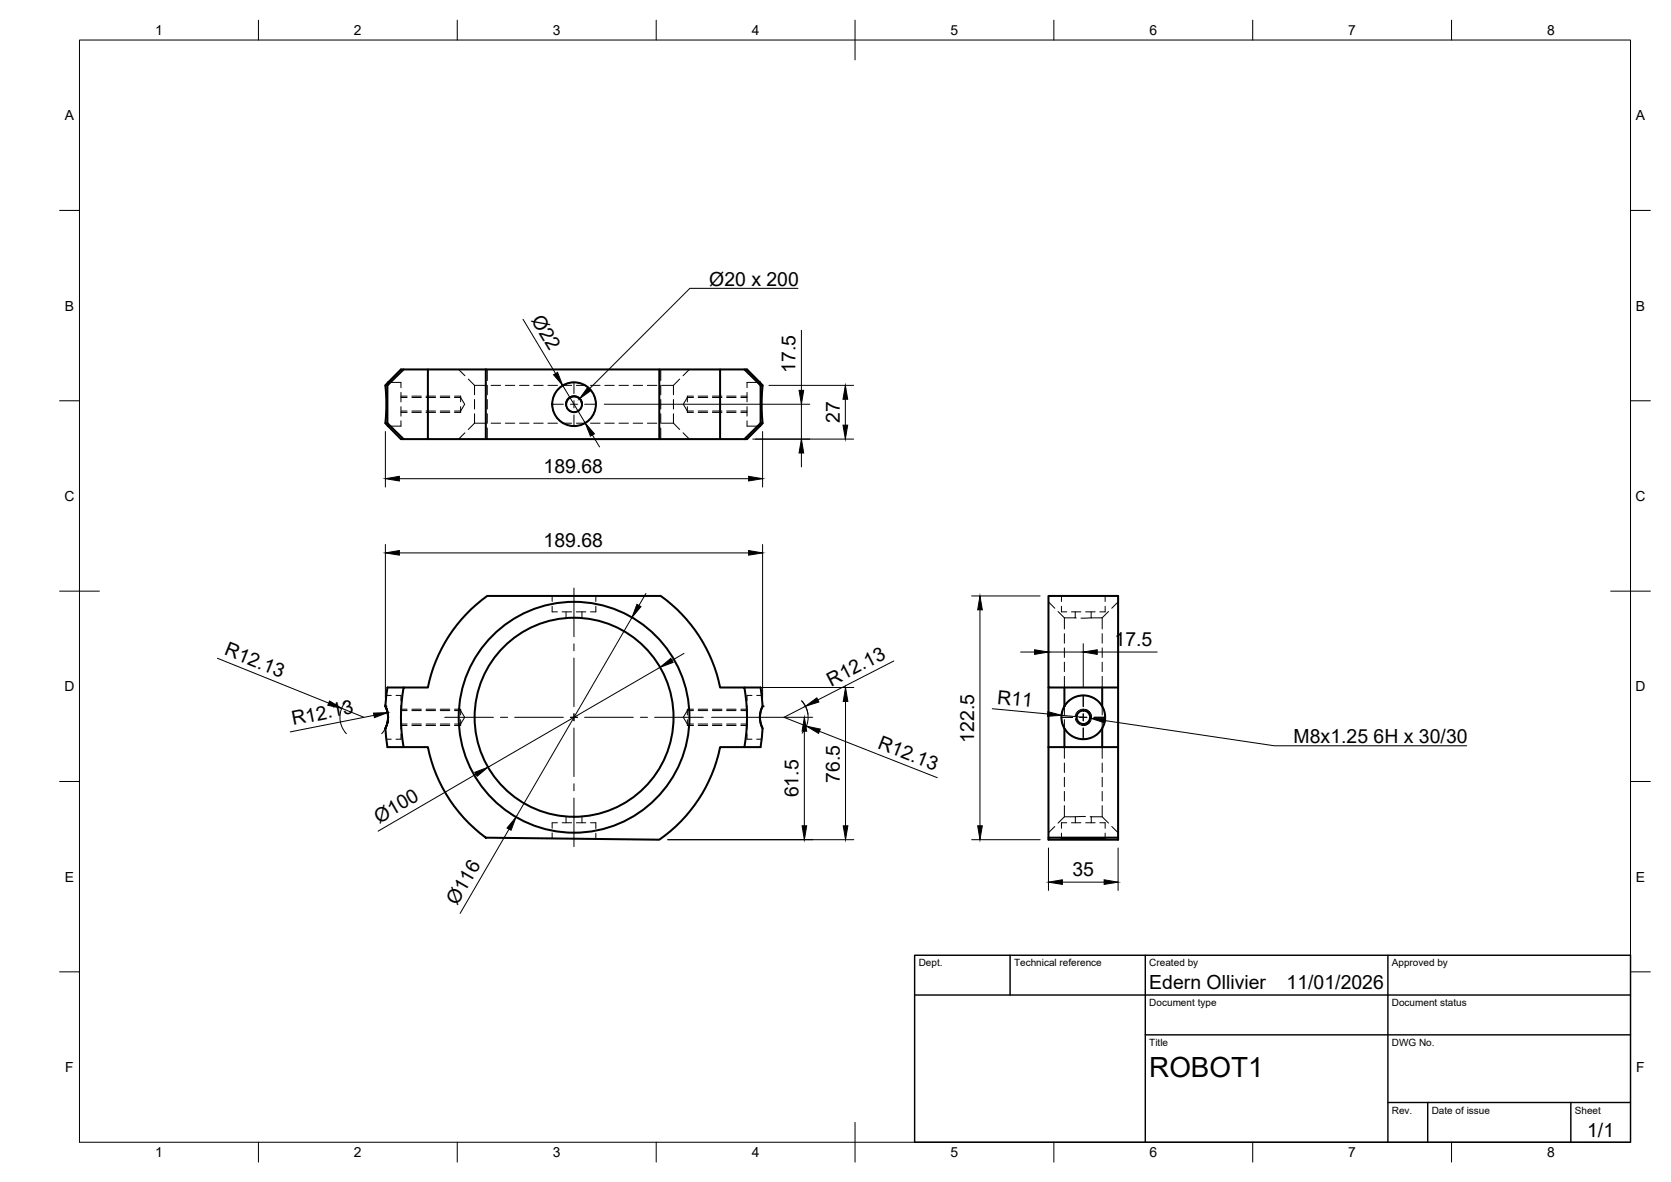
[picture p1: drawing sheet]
<svg xmlns="http://www.w3.org/2000/svg" width="420mm" height="297mm" viewBox="0 0 420 297" stroke-linecap="round" stroke-linejoin="round" font-family="sans-serif">
<!-- layer: Hidden -->
<g fill="none" stroke="#000" stroke-width=".25">
<path d="M97.6 96.1h3.2v1.3M100.8 98.6v2.4M100.8 99.9h1.6M103.6 99.9h2.3M107.1 99.9h2.4M110.7 99.9h2.4M114.3 99.9h1.5l1 1.7-1 1.7h-1.5M115.3 92.8l1.6 1.6M115.8 99.6v1.4M117.8 95.3l1.5 1.5M119.3 96.8h3M119.3 96.8v2.4"/>
<path d="M122.5 92.8v2.8M122.5 96.8v2.4M123.5 96.8h2.4M127.1 96.8h2.3M130.6 96.8h2.4M134.2 96.8h2.4M137.8 96.8h2.4M139.9 98.4l-.6 .9-.3 1.2M141.4 96.8h2.3M142.6 96.4l-1 .4-.9 .7M143.7 96.1h1.1l1.2 .3M144.9 96.8h2.4"/>
<path d="M147.1 96.8l.8 .6 .9 1M148.5 96.8h2.4M149.3 99.4l.4 .9 .1 1.3M152.1 96.8h2.4M155.6 96.8h2.4M159.2 96.8h2.4M162.8 96.8h2.4M166.1 92.8v2.8M166.1 96.8v2.4M166.3 96.8h3M169.3 96.8v2.4M170.9 95.3l-1.6 1.5"/>
<path d="M172.8 99.6v1.4M173.3 92.8l-1.6 1.6M174.4 99.9h-1.6l-1 1.7 1 1.7h1.6M175.6 99.9h2.3M179.1 99.9h2.4M182.7 99.9h2.4M186.3 99.9h1.5M187.8 98.6v2.4M191.1 96.1h-3.3v1.3M100.8 105.8v1.3h-3.2M100.8 102.2v2.4M100.8 103.3h1.6"/>
<path d="M103.6 103.3h2.3M107.1 103.3h2.4M110.7 103.3h2.4M115.8 102.2v1.4M116.9 108.8l-1.6 1.5M119.3 106.3h3M119.3 100.4v2.4M119.3 104v2.3M119.3 106.3l-1.5 1.6M122.5 100.4v2.4M122.5 104v2.4M122.5 107.6v2.7"/>
<path d="M123.5 106.3h2.4M127.1 106.3h2.3M130.6 106.3h2.4M134.2 106.3h2.4M137.8 106.3h2.4M138.8 101.6l.5 2.3M139.9 104.8l1.7 1.6M141.4 106.3h2.3M142.3 101.6l.4 1.2 1 .7M142.6 106.8l2.3 .3M144.9 106.3h2.4M146.3 101.6l-.3 1.2-1.1 .7"/>
<path d="M148 105.7l-2 1.1M148.5 106.3h2.4M149.7 102.7l-.2 .9-.7 1.2M152.1 106.3h2.4M155.6 106.3h2.4M159.2 106.3h2.4M162.8 106.3h2.4M166.1 100.4v2.4M166.1 104v2.4M166.1 107.6v2.7M166.3 106.3h3M169.3 100.4v2.4"/>
<path d="M169.3 104v2.3M169.3 106.3l1.6 1.6M171.7 108.8l1.6 1.5M172.8 102.2v1.4M175.6 103.3h2.3M179.1 103.3h2.4M182.7 103.3h2.4M186.3 103.3h1.5M187.8 105.8v1.3h3.3M187.8 102.2v2.4M138.8 152.4v1.4h1.4M138.8 149.8v1.4"/>
<path d="M141.4 153.8h2.3M142.3 153.8v1.5M144.9 153.8h2.4M146.3 153.8v1.5M149.8 152.4v1.4h-1.3M149.8 149.8v1.4M263.6 151.3l1.6 1.6M266 153.7l1.6 1.6M266.9 152.4v1.4h1.3M266.9 149.8v1.4M267.6 155.3v2.8M267.6 159.2v2.4"/>
<path d="M269.4 153.8h2.4M270.4 155.3h.2M270.4 153.8v1.5h-2.8M273 153.8h2.4M274.4 155.3h-2.6M274.4 153.8v1.5M274.4 155.3h2.7M277.1 159.2v2.4M277.1 155.3v2.8M277.9 152.4v1.4h-1.4M277.9 149.8v1.4M278.7 153.7l-1.6 1.6"/>
<path d="M281.1 151.3l-1.6 1.6M97.1 174.8h1.3M99.6 174.8h1.2v1.3M100.8 177.3v2.4M100.8 178.6h1.6M103.6 178.6h2.3M107.1 178.6h2.4M110.7 178.6h2.4M114.3 178.6h1.5l1 1.7-1 1.7h-1.5M115.8 178.2v1.5M172.8 178.2v1.5M174.4 178.6h-1.6l-1 1.7 1 1.7h1.6"/>
<path d="M175.6 178.6h2.3M179.1 178.6h2.4M182.7 178.6h2.4M186.3 178.6h1.5M187.8 177.3v2.4M189.1 174.8h-1.3v1.3M190.3 174.8h1.2M267.1 178.6l-.2 2.3M267.6 162.8v2.4M267.6 166.4v2.4M267.6 170v2.8M267.6 177.5v2.2"/>
<path d="M269.2 175.8l-.8 .6-.8 1.1M270.9 179.4a1.71 1.71 0 0 0 .4 2.2M271.8 178.7a1.68 1.68 0 0 1 2.1 .7M272.4 174.8l-2.3 .4M273.5 174.9l2.1 .9M276.5 176.6l.7 .9 .4 1.1M277.1 177.5v2.2M277.1 170v2.8M277.1 166.4v2.4M277.1 162.8v2.4M277.8 179.7l.1 1.1-.3 1.2M97.1 185.8h1.3"/>
<path d="M100.8 184.4v1.4h-1.2M100.8 180.9v2.3M100.8 182h1.6M103.6 182h2.3M107.1 182h2.4M110.7 182h2.4M115.8 180.9v1.4M172.8 180.9v1.4M175.6 182h2.3M179.1 182h2.4M182.7 182h2.4M186.3 182h1.5"/>
<path d="M187.8 184.4v1.4h1.3M187.8 180.9v2.3M190.3 185.8h1.2M267.2 182l1.1 1.9M267.6 180.9v2.1M267.6 187.8v2.8M267.6 191.8v2.3M267.6 195.3v2.4M267.6 198.9v2.4M269.2 184.7l2.1 .9M274 180.6a1.66 1.66 0 0 1-1.6 1.4M274.6 185.3l-2.2 .5"/>
<path d="M277.1 198.9v2.4M277.1 195.3v2.4M277.1 191.8v2.3M277.1 187.8v2.8M277.1 180.9v2.1M277.1 183l-.5 .8-1 .9M138.8 209.3v1.4M140.2 206.8h-1.4v1.3M141.4 206.8h2.3M142.3 205.2v1.6M144.9 206.8h2.4M146.3 205.2v1.6"/>
<path d="M148.5 206.8h1.3v1.4M149.8 209.4v1.4M265.2 207.7l-1.6 1.6M266.9 209.4v1.4M267.6 202.5v2.8M267.6 205.3h2.8M267.6 205.3l-1.6 1.5M268.2 206.8h-1.3v1.4M269.4 206.8h2.4M270.4 205.3v1.5M272.9 205.2l-2.5 .1M273 206.8h2.4"/>
<path d="M274.1 205.2l.3 .1M274.4 205.3v1.5M274.4 205.3h2.7M276.5 206.8h1.4v1.4M277.1 202.5v2.8M277.1 205.3l1.6 1.5M277.9 209.4v1.4M279.5 207.7l1.6 1.6"/>
</g>
<!-- layer: Visible -->
<g fill="none" stroke="#000" stroke-width=".51">
<path d="M96.9 96.8h.5M101.5 92.8l-4.1 4v9.5l4.1 4h6.1M107.6 92.8v17.5h14.6M122.2 92.8h65.6l3.9 4M122.2 92.8h-21.4l-3.5 3.5a1.19 1.19 0 0 0-.3 1.5l.1 2.6-.1 4.7a1.48 1.48 0 0 0 .3 1.7l3.5 3.5h.7M122.2 92.8v17.5h43.6M165.8 92.8v17.5h15.3v-17.5M187.2 92.8l4 4v9.5l-4 4h-6.1M191.2 96.8h.5l-.2 3.6 .2 5.9M96.9 106.3h.5M142.3 101.6l.5-1.3 .6-.4 .8-.3 .9 .2 .6 .3 .5 .7 .1 .8M191.2 106.3h.5l-3.9 4h-.6"/>
<path d="M118.4 153.1l4.1-3.3h43.6a37.4 37.4 0 0 1 15 23h6.1a43.1 43.1 0 0 1 0 15h-6.1a37.4 37.4 0 0 1-15.3 23.2l-43.6-.5a37.3 37.3 0 0 1-14.6-22.7h-6.1a43.1 43.1 0 0 1 0-15h6.1a37.7 37.7 0 0 1 10.8-19.7zM96.9 177.5l.4 .9 .3 1.7-.1 1.3-.6 1.6 .4-.9 .3-1.6-.1-1.3zM101.5 172.8h-4.1l-.5 4.7M187.2 172.8h4l.5 4.7-.3 .9-.3 1.7 .1 1.3 .5 1.6-.5 4.8h-4M191.7 177.5l-.3 .9-.3 1.7 .1 1.3 .5 1.6M263.6 172.8v15M267.6 172.8v4.7M277.1 172.8v4.7M281.1 172.8h-17.5v-23h17.5v60.7M96.9 183l.5 4.8h4.1M263.6 187.8v22.7M263.6 187.8h17.5"/>
<path d="M267.6 183v4.8M277.1 183v4.8M263.6 210.5h17.5v.5h-17.5zM266.9 210.8h11z"/>
<circle cx="144.3" cy="101.6" r="2"/>
<circle cx="144.3" cy="101.6" r="5.5"/>
<circle cx="144.3" cy="180.3" r="29"/>
<circle cx="144.3" cy="180.2" r="25"/>
<circle cx="272.4" cy="180.3" r="5.5"/>
<circle cx="272.4" cy="180.3" r="1.7"/>
</g>
<g fill="#000">
<circle cx="96.9" cy="177.5" r=".25"/>
<circle cx="191.7" cy="177.5" r=".25"/>
</g>
<!-- layer: Hidden Narrow -->
<g fill="none" stroke="#000" stroke-width=".25">
<path d="M100.8 99.6h1.6M103.6 99.6h2.3M107.1 99.6h2.4M110.7 99.6h2.4M114.3 99.6h1.5M172.8 99.6h1.6M175.6 99.6h2.3M179.1 99.6h2.4M182.7 99.6h2.4M186.3 99.6h1.5M100.8 103.6h1.6M103.6 103.6h2.3"/>
<path d="M107.1 103.6h2.4M110.7 103.6h2.4M114.3 103.6h1.5M172.8 103.6h1.6M175.6 103.6h2.3M179.1 103.6h2.4M182.7 103.6h2.4M186.3 103.6h1.5M100.8 178.2h1.6M103.6 178.2h2.3M107.1 178.2h2.4M110.7 178.2h2.4"/>
<path d="M114.3 178.2h1.5M172.8 178.2h1.6M175.6 178.2h2.3M179.1 178.2h2.4M182.7 178.2h2.4M186.3 178.2h1.5M271.9 178.3l-1 .5-.5 1.1M273.1 178.4l1 .7 .3 1.1M100.8 182.3h1.6M103.6 182.3h2.3M107.1 182.3h2.4M110.7 182.3h2.4"/>
<path d="M114.3 182.3h1.5M172.8 182.3h1.6M175.6 182.3h2.3M179.1 182.3h2.4M182.7 182.3h2.4M186.3 182.3h1.5M274.1 181.3l-.9 .8-1.2 .2"/>
</g>
<!-- layer: Visible Narrow -->
<path d="M272 178.2a2.04 2.04 0 0 1 2.4 1.7 2.04 2.04 0 0 1-1.6 2.4 2.04 2.04 0 0 1-2.4-1.7" fill="none" stroke="#000" stroke-width=".25"/>
<!-- layer: BORDER -->
<g fill="none" stroke="#000" stroke-width=".25">
<path d="M20 10.1h390v276.9h-390zM65 5.1v5M115 5.1v5M165 5.1v5M215 5.1v10M265 5.1v5M315 5.1v5M365 5.1v5M15 52.9h5M410 52.9h5M15 100.7h5M410 100.7h5"/>
<path d="M15 148.6h10M405 148.6h10M15 196.4h5M410 196.4h5M15 244.2h5M410 244.2h5M65 287v5M115 287v5M165 287v5M215 282.1v9.9M265 287v5M315 287v5"/>
<path d="M365 287v5"/>
</g>
<!-- layer: TITLEBLOCK -->
<path d="M230 240.1h180v46.9h-180zM230 250h180M254 240.1v9.9M288 240.1v46.9M349 240.1v46.9M288 260.1h122M349 277.1h61M359 277.1v9.9M395 277.1v9.9" fill="none" stroke="#000" stroke-width=".36"/>
<!-- layer: Smart Centers -->
<g fill="none" stroke="#000" stroke-width=".25">
<path d="M144.3 96.1v2.8M138.8 101.6h2.8M143.4 101.6h1.8M144.3 100.7v1.8M144.3 104.3v2.8M147 101.6h2.8M144.3 147.8v12.2M144.3 161.8v1.8M144.3 165.4v12.2M144.3 179.4v1.8M272.4 174.7v2.9M272.4 179.4v1.8"/>
<path d="M111.8 180.3h12.3M125.8 180.3h1.8M129.4 180.3h12.2M143.4 180.3h1.8M144.3 183v12.2M144.3 197v1.7M147 180.3h12.2M161 180.3h1.8M164.6 180.3h12.2M266.8 180.3h2.9M271.5 180.3h1.8M272.4 183v2.8"/>
<path d="M275.1 180.3h2.8M144.3 200.5v12.3"/>
</g>
<!-- layer: FD_Dimensions -->
<g fill="none" stroke="#000" stroke-width=".25">
<path d="M131.5 80.2l8.2 13.7M141.5 96.9l5.7 9.4M193.3 96.8h21.4M201.5 83v15.1M96.9 108.4v14M148.9 109.3l1.8 3M151.9 101.6h51.7M189.3 110.3h25.4M191.7 108.4v14M201.5 101.6v8.7M201.5 113.8v3.5M212.6 100.3v6.5"/>
<path d="M96.9 136.8v38.6M100.4 120.3h87.8M100.4 138.9h87.8M191.7 136.8v38.6M158.9 155.2l-29.1 50.1M162.4 149.1l-1.7 3.1M244.3 149.8h17.2M246.4 153.3v54.2M54.7 165.4l27.9 11.3M85.9 178l5.6 2.3M87 176.2a6.1 6.1 0 0 0 .1 8.2M94 179.8l-21 4.1"/>
<path d="M96.7 177.1a6.1 6.1 0 0 1-.7 7.3M165.9 167.7l-43.2 25.1M172 164.2l-3 1.8M189.3 172.8h25.4M202.5 177.5l-5.4 2.8 5.7 2.2M203.2 179.5l-.6-1.8-1-1.6a6.1 6.1 0 0 1 .1 8.2M212.6 176.3v31.2M224.7 166.1l-19.1 9.8M249.5 178.1l13.9 1.3M256.6 163.9h3.5M263.6 161.8v8.9M263.6 163.9h8.8"/>
<path d="M266.9 179.8l5.5 .5M267.5 177.7a5.5 5.5 0 0 0 .5 5.9M272.4 161.8v10.8M275.9 163.9h15.1M119.7 194.6l-24.6 14.3M178.9 180.3h25.4M202.2 183.8v23.7M206 183.8l29.7 11.6M128 208.4l-12.3 21.1M167.9 211h46.8M244.3 211h17.2M263.6 213.1v10.7"/>
<path d="M281.1 213.1v10.7M267.1 221.7h10.5"/>
</g>
<g fill="#000" stroke="#000" stroke-width=".25">
<path d="M139.2 94.2l1-.6 1.3 3.3zM200.9 98.1h1.2l-.6 3.5zM96.9 120.3l3.5-.6v1.2zM147.2 106.3l2.3 2.7-1 .6zM188.2 119.7l3.5 .6-3.5 .6zM201.5 110.3l.6 3.5h-1.2zM212 106.8h1.1l-.5 3.5zM212.6 96.8l.5 3.5h-1.1zM96.9 138.9l3.5-.5v1.1zM188.2 138.4l3.5 .5-3.5 .6zM160.1 151.9l1.1 .5-2.3 2.8zM246.4 149.8l.6 3.5h-1.2z"/>
<path d="M82.9 176.2l3 1.8-3.5-.8zM93.9 179.2l3.6-.1-3.4 1.2zM165.9 167.7l2.8-2.3 .6 1.1zM202.5 177.5l2.9-2.1 .5 1zM212.6 172.8l.6 3.5h-1.2zM260.1 163.3l3.5 .6-3.5 .6zM263.5 178.8l3.4 1-3.5 .2zM272.4 163.9l3.5-.6v1.2zM119.4 194.1l3.3-1.3-2.7 2.3zM202.2 180.3l.6 3.5h-1.1zM202.8 182.5l3.4 .7-.4 1.1zM129.8 205.3l-1.3 3.3-1-.5z"/>
<path d="M201.7 207.5h1.1l-.6 3.5zM212 207.5h1.2l-.6 3.5zM245.8 207.5h1.2l-.6 3.5zM263.6 221.7l3.5-.6v1.2zM277.6 221.1l3.5 .6-3.5 .6z"/>
</g>
<!-- layer: Hole Notes -->
<path d="M147.8 97.3l.8 .8-2.9 2.1zM274.4 180.6l3.5-.1-.1 1.2z" fill="#000" stroke="#000" stroke-width=".25"/>
<path d="M200.6 72.5h-27.1l-25.3 25.2M277.9 181.1l42.5 6.3h48.4" fill="none" stroke="#000" stroke-width=".25"/>
<text font-size="7" x="289" y="270.6">ROBOT1</text>
<g font-size="4.9">
<text x="178.3" y="71.8">Ø20 x 200</text>
<text x="133.4" y="80.5" transform="rotate(59 133.4 80.5)">Ø22</text>
<text x="200" y="93.7" transform="rotate(-90 200 93.7)">17.5</text>
<text x="211.2" y="106.3" transform="rotate(-90 211.2 106.3)">27</text>
<text x="136.7" y="118.8">189.68</text>
<text x="136.7" y="137.5">189.68</text>
<text x="56.2" y="164.5" transform="rotate(22 56.2 164.5)">R12.13</text>
<text x="280.2" y="162.4">17.5</text>
<text x="209" y="172.5" transform="rotate(-27 209 172.5)">R12.13</text>
<text x="250.6" y="176.8" transform="rotate(5 250.6 176.8)">R11</text>
<text x="73.7" y="182.3" transform="rotate(-11 73.7 182.3)">R12.13</text>
<text x="220.5" y="187.9" transform="rotate(22 220.5 187.9)">R12.13</text>
<text x="244.9" y="186.7" transform="rotate(-90 244.9 186.7)">122.5</text>
<text x="325.3" y="186.7">M8x1.25</text>
<text x="345.4" y="186.7">6H x 30/30</text>
<text x="211.1" y="196.7" transform="rotate(-90 211.1 196.7)">76.5</text>
<text x="200.8" y="200.4" transform="rotate(-90 200.8 200.4)">61.5</text>
<text x="95.3" y="207" transform="rotate(-30 95.3 207)">Ø100</text>
<text x="269.7" y="220.2">35</text>
<text x="115" y="227.7" transform="rotate(-60 115 227.7)">Ø116</text>
<text x="289" y="248.5">Edern Ollivier</text>
<text x="323.5" y="248.5">11/01/2026</text>
<text x="399.1" y="285.7">1/1</text>
</g>
<g font-size="3.5">
<text x="39" y="8.8">1</text>
<text x="89" y="8.8">2</text>
<text x="139" y="8.8">3</text>
<text x="189" y="8.8">4</text>
<text x="239" y="8.8">5</text>
<text x="289" y="8.8">6</text>
<text x="339" y="8.8">7</text>
<text x="389" y="8.8">8</text>
<text x="16.3" y="30.2">A</text>
<text x="411.3" y="30.2">A</text>
<text x="16.3" y="78">B</text>
<text x="411.3" y="78">B</text>
<text x="16.2" y="125.9">C</text>
<text x="411.2" y="125.9">C</text>
<text x="16.2" y="173.7">D</text>
<text x="411.2" y="173.7">D</text>
<text x="16.3" y="221.6">E</text>
<text x="411.3" y="221.6">E</text>
<text x="16.4" y="269.4">F</text>
<text x="411.4" y="269.4">F</text>
<text x="39" y="290.8">1</text>
<text x="89" y="290.8">2</text>
<text x="139" y="290.8">3</text>
<text x="189" y="290.8">4</text>
<text x="239" y="290.8">5</text>
<text x="289" y="290.8">6</text>
<text x="339" y="290.8">7</text>
<text x="389" y="290.8">8</text>
</g>
<g font-size="2.5">
<text x="231" y="242.9">Dept.</text>
<text x="255" y="242.9">Technical reference</text>
<text x="289" y="242.9">Created by</text>
<text x="350" y="242.9">Approved by</text>
<text x="289" y="252.8">Document type</text>
<text x="350" y="252.8">Document status</text>
<text x="289" y="262.9">Title</text>
<text x="350" y="262.9">DWG No.</text>
<text x="350" y="279.9">Rev.</text>
<text x="360" y="279.9">Date of issue</text>
<text x="396" y="279.9">Sheet</text>
</g>
</svg>
